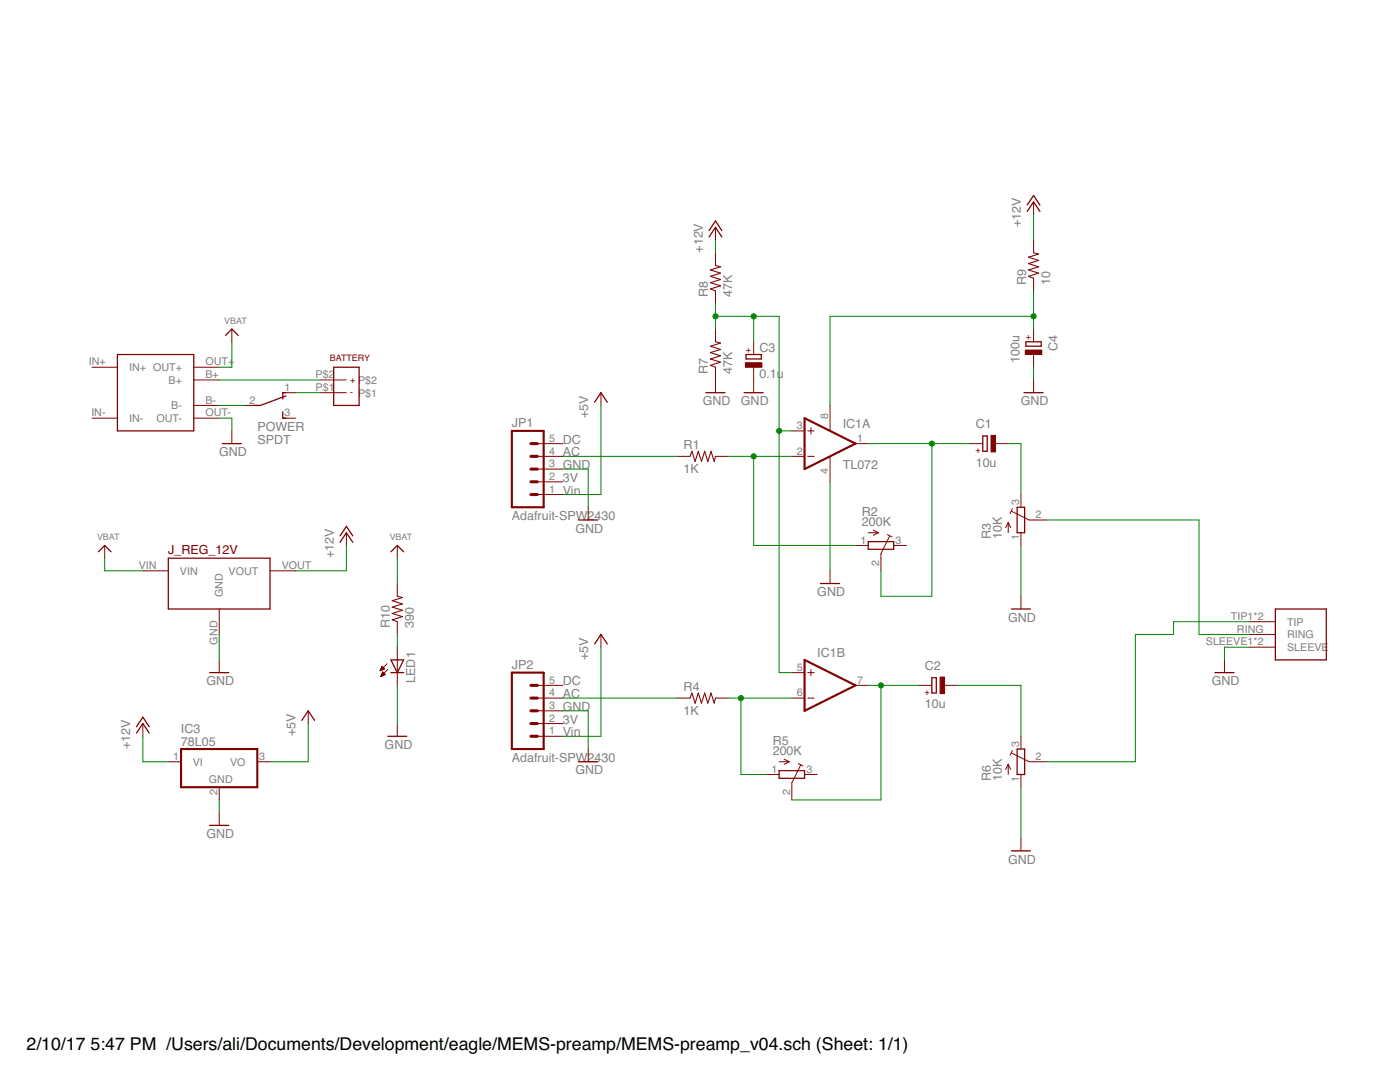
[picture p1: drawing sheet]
<svg xmlns="http://www.w3.org/2000/svg" width="279mm" height="216mm" viewBox="0 0 279 216" stroke-linecap="round" stroke-linejoin="round" font-family="sans-serif">
<g fill="none" stroke="#800000" stroke-width=".25">
<path d="M141.5 47.3l1.3-1.9 1.3 1.9M141.5 46l1.3-1.9 1.3 1.9M205 42.2l1.3-1.9 1.2 1.9M205 40.9l1.3-1.9 1.2 1.9M23.4 70.7h15.3v15.3h-15.3zM45 66.9l1.3-1.2 1.2 1.2M57.1 78.4h-.7v1.2M57.1 79l-5.1 1.9h-1.3M66.6 73.3h5.1v7.6h-5.1zM140.9 78.4h3.8M148.5 78.4h3.8M148.9 70.7h3v.9h-3z"/>
<path d="M204.4 78.4h3.8M204.7 68.2h3.1v.9h-3.1zM44.4 88.5h3.8M56.4 82.2v1.2h.7M118.7 80.3l1.2-1.9 1.3 1.9M196.1 87h.9v3h-.9zM19.6 110.1l1.3-1.3 1.3 1.3M33.6 111.4h20.3v10.1h-20.3zM67.9 108.2l1.2-1.9 1.3 1.9M67.9 106.9l1.2-1.9 1.3 1.9M78 110.1l1.3-1.3 1.3 1.3M115.5 103.8h3.8"/>
<path d="M163.7 116.4h3.9M173.3 108.1h5.1v1.5h-5.1zM203 101.2h1.5v5.1h-1.5zM41.8 134.2h3.9M78 131.7h2.6l-1.3 2.5zM78 134.2h2.6M118.7 128.5l1.2-1.9 1.3 1.9M186 135.2h.9v3.1h-.9zM201.8 121.5h3.8M242.5 134.2h3.8M254.5 121.5h10.2v10.2h-10.2zM27.2 146.3l1.3-1.9 1.3 1.9"/>
<path d="M27.2 145l1.3-1.9 1.3 1.9M60.2 143.7l1.3-1.9 1.3 1.9M77.4 146.9h3.8M115.5 152h3.8M155.5 153.8h5.1v1.5h-5.1zM203 149.5h1.5v5h-1.5zM41.8 164.7h3.9M201.8 169.8h3.8"/>
</g>
<g fill="#800000" stroke="#800000" stroke-width=".2">
<path d="M148.8 72.4h3.3v.9h-3.3z"/>
<path d="M197.8 86.9h.9v3.3h-.9z"/>
<path d="M204.6 69.8h3.3v.9h-3.3z"/>
<path d="M187.6 135.1h.9v3.3h-.9z"/>
</g>
<g fill="none" stroke="#800000" stroke-width=".2">
<path d="M142.8 45.4v2.5M142.8 50.4v2.6M142.8 58v2.6M206.3 40.3v2.5M206.3 47.9v2.5M206.3 55.5v2.5M18.4 73.3h5M38.7 73.3h5.1M38.7 75.8h5.1M46.3 65.7v2.5M56.4 78.4h2.6M64.1 75.8h5"/>
<path d="M64.1 78.4h5M119.9 78.4v2.5M142.8 65.7v2.5M142.8 73.3v5.1M150.4 68.2v2.5M150.4 73.3v5.1M206.3 65.7v2.5M206.3 70.7v2.6M206.3 75.8v2.6M18.4 83.4h5M38.7 83.4h5.1M38.7 80.9h5.1"/>
<path d="M46.3 86v2.5M48.8 80.9h2.6M56.4 83.4h2.6M107.2 88.5h5.1M107.2 91.1h5.1M107.2 98.7h5.1M107.2 96.1h5.1M107.2 93.6h5.1M135.2 91.1h2.5M142.8 91.1h2.5M158 86h2.6M158 91.1h2.6"/>
<path d="M161.2 86h1.3M161.2 91.1h1.3M161.8 85.3v1.3M165.7 80.9v5.1M165.7 91.1v5M170.7 88.5h2.6M193.6 88.5h2.5M198.7 88.5h2.5M203.8 98.7v2.5M20.9 108.8v2.6M28.5 113.9h5.1M53.9 113.9h5.1"/>
<path d="M69.1 106.3v2.5M79.3 108.8v2.6M79.3 116.4v2.6M117.4 101.2v2.6M165.7 113.9v2.5M170.7 108.8h2.6M173.3 106.3h2M174.3 105.8l1 .5M175.3 106.3l-1 .5M177.1 106.7l.9 .4M177.5 107l-1.7 3.5v3.4M178.4 108.8h2.5"/>
<path d="M201.2 104.3v2M201.2 104.3l-.5 1M201.2 104.3l.5 1M201.9 102l3.5 1.8h3.4M202 101.5l-.4 1M203.8 106.3v2.5M203.8 119v2.5M43.8 121.5v5.1M43.8 131.7v2.5M75.9 133.8h.2M75.9 133.6h.4M76 133.5h.6"/>
<path d="M76 135h.1M76.1 133.4h.6M76.1 134.9h.2M76.1 133.3h.5M76.1 134.7h.5M76.2 133.2h.3M76.2 134.6h.7M76.2 134.5h.6M76.2 133h.1M76.2 132.9l.6 .6-.9 .3zM76.3 134.4h.3M76.3 134.2h.2"/>
<path d="M76.4 134.1l-.4 .9M76.4 134.1l.5 .5M76.4 134.1h.1M76.9 134.6l-.9 .4M77.3 132.4l-1.4 1.4M77.4 133.6l-1.4 1.4M79.3 124.1v2.5M79.3 129.1v7.7M107.2 139.3h5.1M107.2 136.8h5.1M119.9 126.6v2.5M135.2 139.3h2.5"/>
<path d="M142.8 139.3h2.5M158 134.2h2.6M158 139.3h2.6M161.2 134.2h1.3M161.2 139.3h1.3M161.8 133.6v1.3M170.7 136.8h2.6M183.4 136.8h2.6M188.5 136.8h2.6M244.4 131.7v2.5M249.4 124.1h5.1M249.4 126.6h5.1"/>
<path d="M249.4 129.1h5.1M28.5 144.4v2.5M33.6 152h2.5M43.8 157.1v2.5M51.4 152h2.5M61.5 141.8v2.6M79.3 144.4v2.5M107.2 146.9h5.1M107.2 144.4h5.1M107.2 141.8h5.1M117.4 149.5v2.5M153 154.5h2.5"/>
<path d="M155.5 152h2M156.5 151.5l1 .5M157.5 152l-1 .5M159.3 152.4l1 .4M159.8 152.7l-1.8 3.5v3.4M160.6 154.5h2.5M201.2 152.5v2M201.2 152.5l-.5 1M201.2 152.5l.5 1M201.9 150.2l3.5 1.8h3.4M202 149.8l-.4 .9M203.8 146.9v2.6"/>
<path d="M203.8 154.5v2.6M43.8 162.2v2.5M203.8 167.2v2.6"/>
</g>
<path d="M142.8 53l1 .2-2 .7 2 .6-2 .6 2 .7-2 .6 2 .6-2 .7 1 .3M206.3 50.4l1 .3-2 .6 2 .7-2 .6 2 .6-2 .7 2 .6-2 .6 1 .4M142.8 68.2l1 .3-2 .6 2 .6-2 .7 2 .6-2 .6 2 .7-2 .6 1 .4M137.7 91.1l.4-1.1 .6 2.1 .7-2.1 .6 2.1 .6-2.1 .7 2.1 .6-2.1 .6 2.1 .3-1M79.3 119l1 .2-2 .7 2 .6-2 .6 2 .7-2 .6 2 .6-2 .7 1 .4M137.7 139.3l.4-1 .6 2 .7-2 .6 2 .6-2 .7 2 .6-2 .6 2 .3-1" fill="none" stroke="#800000" stroke-width=".21"/>
<path d="M102.2 86h6.3v15.2h-6.3zM160.6 83.4l10.1 5.1-10.1 5.1zM102.2 134.2h6.3v15.3h-6.3zM160.6 131.7l10.1 5.1-10.1 5zM36.1 149.5h15.3v7.6h-15.3z" fill="none" stroke="#800000" stroke-width=".42"/>
<path d="M106 93.6h1.2M106 96.1h1.2M106 98.7h1.2M106 88.5h1.2M106 91.1h1.2M106 136.8h1.2M106 139.3h1.2M106 141.8h1.2M106 144.4h1.2M106 146.9h1.2" fill="none" stroke="#800000" stroke-width=".61"/>
<g fill="none" stroke="#008000" stroke-width=".2">
<path d="M142.8 47.9v2.5M206.3 42.8v5.1M206.3 58v7.7M43.8 75.8h20.3M46.3 68.2v5.1h-2.5M59 78.4h5.1M142.8 63.1h12.7v71.1h2.5M142.8 60.6v5.1M150.4 63.1v5.1M206.3 73.3v2.5M206.3 63.1h-40.6v17.8M43.8 83.4h2.5v2.6"/>
<path d="M43.8 80.9h5M112.3 93.6h5.1v7.6M112.3 91.1h22.9M119.9 80.9v17.8h-7.6M145.3 91.1h12.7M150.4 91.1v17.7h20.3M155.5 86h2.5M165.7 96.1v17.8M173.3 88.5h20.3M186 88.5v30.5h-10.2v-5.1M201.2 88.5h2.6v10.2M20.9 111.4v2.5h7.6"/>
<path d="M69.1 108.8v5.1h-10.1M79.3 111.4v5M203.8 108.8v10.2M208.8 103.8h30.5v22.8h10.1M43.8 126.6v5.1M79.3 126.6v2.5M79.3 136.8v7.6M112.3 139.3h22.9M119.9 129.1v17.8h-7.6M145.3 139.3h12.7M147.9 139.3v15.2h5.1M173.3 136.8h10.1"/>
<path d="M175.8 136.8v22.8h-17.8M191.1 136.8h12.7v10.1M249.4 129.1h-5v2.6M249.4 124.1h-15.2v2.5h-7.6v25.4h-17.8M28.5 146.9v5.1h5.1M43.8 159.6v2.6M61.5 144.4v7.6h-7.6M112.3 141.8h5.1v7.7M203.8 157.1v10.1"/>
</g>
<g fill="#008000" stroke="#008000" stroke-width=".2">
<circle cx="150.4" cy="63.1" r=".51"/>
<circle cx="142.8" cy="63.1" r=".51"/>
<circle cx="155.5" cy="86" r=".51"/>
<circle cx="150.4" cy="91.1" r=".51"/>
<circle cx="186" cy="88.5" r=".51"/>
<circle cx="206.3" cy="63.1" r=".51"/>
<circle cx="147.9" cy="139.3" r=".51"/>
<circle cx="175.8" cy="136.8" r=".51"/>
</g>
<g font-size="3.5">
<text x="5.3" y="209.6">2/10/17</text>
<text x="18.1" y="209.6">5:47 PM /Users/ali/Documents/Development/eagle/MEMS-preamp/MEMS-preamp_v04.sch (Sheet: 1/1)</text>
</g>
<g font-size="2.5" fill="#808080">
<text x="203.7" y="45.4" transform="rotate(-90 203.7 45.4)">+12V</text>
<text x="140.2" y="50.4" transform="rotate(-90 140.2 50.4)">+12V</text>
<text x="141.3" y="59.3" transform="rotate(-90 141.3 59.3)">R8</text>
<text x="146.1" y="59.3" transform="rotate(-90 146.1 59.3)">47K</text>
<text x="204.8" y="56.8" transform="rotate(-90 204.8 56.8)">R9</text>
<text x="209.6" y="56.8" transform="rotate(-90 209.6 56.8)">10</text>
<text x="151.5" y="70.3">C3</text>
<text x="211.1" y="70" transform="rotate(-90 211.1 70)">C4</text>
<text x="141.3" y="74.6" transform="rotate(-90 141.3 74.6)">R7</text>
<text x="146.1" y="74.6" transform="rotate(-90 146.1 74.6)">47K</text>
<text x="151.5" y="75.3">0.1u</text>
<text x="203.5" y="72.4" transform="rotate(-90 203.5 72.4)">100u</text>
<text x="117.4" y="83.4" transform="rotate(-90 117.4 83.4)">+5V</text>
<text x="140.2" y="80.9">GND</text>
<text x="147.9" y="80.9">GND</text>
<text x="203.7" y="80.9">GND</text>
<text x="51.4" y="88.5">SPDT</text>
<text x="51.4" y="86">POWER</text>
<text x="102.2" y="85.2">JP1</text>
<text x="112.3" y="88.5">DC</text>
<text x="136.4" y="89.6">R1</text>
<text x="168.2" y="85.3">IC1A</text>
<text x="194.7" y="85.5">C1</text>
<text x="43.7" y="91.1">GND</text>
<text x="112.3" y="93.6">GND</text>
<text x="112.3" y="91.1">AC</text>
<text x="136.4" y="94.4">1K</text>
<text x="168.2" y="93.6">TL072</text>
<text x="194.7" y="93.1">10u</text>
<text x="112.3" y="98.7">Vin</text>
<text x="112.3" y="96.1">3V</text>
<text x="102.2" y="103.8">Adafruit-SPW2430</text>
<text x="114.9" y="106.3">GND</text>
<text x="172" y="105">200K</text>
<text x="172" y="102.9">R2</text>
<text x="197.8" y="107.6" transform="rotate(-90 197.8 107.6)">R3</text>
<text x="199.9" y="107.6" transform="rotate(-90 199.9 107.6)">10K</text>
<text x="66.6" y="111.4" transform="rotate(-90 66.6 111.4)">+12V</text>
<text x="163.1" y="119">GND</text>
<text x="77.8" y="125.3" transform="rotate(-90 77.8 125.3)">R10</text>
<text x="82.6" y="125.3" transform="rotate(-90 82.6 125.3)">390</text>
<text x="201.2" y="124.1">GND</text>
<text x="117.4" y="131.7" transform="rotate(-90 117.4 131.7)">+5V</text>
<text x="163.1" y="131">IC1B</text>
<text x="41.2" y="136.8">GND</text>
<text x="82.9" y="136.3" transform="rotate(-90 82.9 136.3)">LED1</text>
<text x="102.2" y="133.5">JP2</text>
<text x="112.3" y="136.8">DC</text>
<text x="136.4" y="137.8">R4</text>
<text x="184.6" y="133.7">C2</text>
<text x="241.8" y="136.8">GND</text>
<text x="112.3" y="141.8">GND</text>
<text x="112.3" y="139.3">AC</text>
<text x="136.4" y="142.6">1K</text>
<text x="184.6" y="141.4">10u</text>
<text x="26" y="149.5" transform="rotate(-90 26 149.5)">+12V</text>
<text x="36.1" y="148.8">78L05</text>
<text x="36.1" y="146.3">IC3</text>
<text x="59" y="146.9" transform="rotate(-90 59 146.9)">+5V</text>
<text x="76.8" y="149.5">GND</text>
<text x="112.3" y="146.9">Vin</text>
<text x="112.3" y="144.4">3V</text>
<text x="154.2" y="148.6">R5</text>
<text x="102.2" y="152">Adafruit-SPW2430</text>
<text x="114.9" y="154.5">GND</text>
<text x="154.2" y="150.7">200K</text>
<text x="197.8" y="155.8" transform="rotate(-90 197.8 155.8)">R6</text>
<text x="199.9" y="155.8" transform="rotate(-90 199.9 155.8)">10K</text>
<text x="41.2" y="167.2">GND</text>
<text x="201.2" y="172.3">GND</text>
</g>
<text font-size="2.5" fill="#800000" x="33.6" y="110.6">J_REG_12V</text>
<g font-size="2.1" fill="#808080">
<text x="17.7" y="72.9">IN+</text>
<text x="25.8" y="74">IN+ OUT+</text>
<text x="33.7" y="76.6">B+</text>
<text x="41" y="72.9">OUT+</text>
<text x="41" y="75.5">B+</text>
<text x="63" y="75.5">P$2</text>
<text x="71.5" y="76.6">P$2</text>
<text x="18.2" y="83.1">IN-</text>
<text x="34.2" y="81.7">B-</text>
<text x="41" y="80.5">B-</text>
<text x="41" y="83.1">OUT-</text>
<text x="49.8" y="80.5">2</text>
<text x="56.8" y="83.1">3</text>
<text x="56.8" y="78">1</text>
<text x="63" y="78">P$1</text>
<text x="71.5" y="79.1">P$1</text>
<text x="165.3" y="83.6" transform="rotate(-90 165.3 83.6)">8</text>
<text x="25.8" y="84.2">IN-</text>
<text x="31.2" y="84.2">OUT-</text>
<text x="109.6" y="88.2">5</text>
<text x="159" y="85.6">3</text>
<text x="171.1" y="88.2">1</text>
<text x="109.6" y="95.8">2</text>
<text x="109.6" y="93.2">3</text>
<text x="109.6" y="90.7">4</text>
<text x="159" y="90.7">2</text>
<text x="165.3" y="94.6" transform="rotate(-90 165.3 94.6)">4</text>
<text x="109.6" y="98.3">1</text>
<text x="203.4" y="100.9" transform="rotate(-90 203.4 100.9)">3</text>
<text x="203.4" y="107.8" transform="rotate(-90 203.4 107.8)">1</text>
<text x="206.6" y="103.4">2</text>
<text x="27.7" y="113.6">VIN</text>
<text x="56.2" y="113.6">VOUT</text>
<text x="171.7" y="108.5">1</text>
<text x="175.4" y="112.9" transform="rotate(-90 175.4 112.9)">2</text>
<text x="178.7" y="108.5">3</text>
<text x="35.9" y="114.7">VIN</text>
<text x="44.5" y="119.2" transform="rotate(-90 44.5 119.2)">GND</text>
<text x="45.6" y="114.7">VOUT</text>
<text x="245.7" y="123.7">TIP1*2</text>
<text x="256.9" y="124.8">TIP</text>
<text x="43.4" y="128.6" transform="rotate(-90 43.4 128.6)">GND</text>
<text x="240.7" y="128.8">SLEEVE1*2</text>
<text x="246.9" y="126.2">RING</text>
<text x="256.9" y="127.4">RING</text>
<text x="256.9" y="129.9">SLEEVE</text>
<text x="109.6" y="136.4">5</text>
<text x="159" y="133.9">5</text>
<text x="171.1" y="136.4">7</text>
<text x="109.6" y="141.5">3</text>
<text x="109.6" y="138.9">4</text>
<text x="159" y="138.9">6</text>
<text x="109.6" y="146.6">1</text>
<text x="109.6" y="144">2</text>
<text x="203.4" y="149.1" transform="rotate(-90 203.4 149.1)">3</text>
<text x="34.6" y="151.6">1</text>
<text x="38.5" y="152.8">VI</text>
<text x="45.9" y="152.8">VO</text>
<text x="51.7" y="151.6">3</text>
<text x="153.9" y="154.2">1</text>
<text x="160.9" y="154.2">3</text>
<text x="206.6" y="151.6">2</text>
<text x="41.7" y="156.3">GND</text>
<text x="43.4" y="158.6" transform="rotate(-90 43.4 158.6)">2</text>
<text x="157.7" y="158.6" transform="rotate(-90 157.7 158.6)">2</text>
<text x="203.4" y="156.1" transform="rotate(-90 203.4 156.1)">1</text>
</g>
<g font-size="1.8" fill="#808080">
<text x="44.8" y="64.7">VBAT</text>
<text x="19.4" y="107.8">VBAT</text>
<text x="77.8" y="107.8">VBAT</text>
</g>
<g font-size="1.8" fill="#800000">
<text x="149.8" y="70.3" transform="rotate(-90 149.8 70.3)">+</text>
<text x="205.7" y="67.8" transform="rotate(-90 205.7 67.8)">+</text>
<text x="65.8" y="72">BATTERY</text>
<text x="69.9" y="76.3">+</text>
<text x="69.9" y="78.9">-</text>
<text x="194.7" y="90.4">+</text>
<text x="184.5" y="138.6">+</text>
</g>
</svg>
